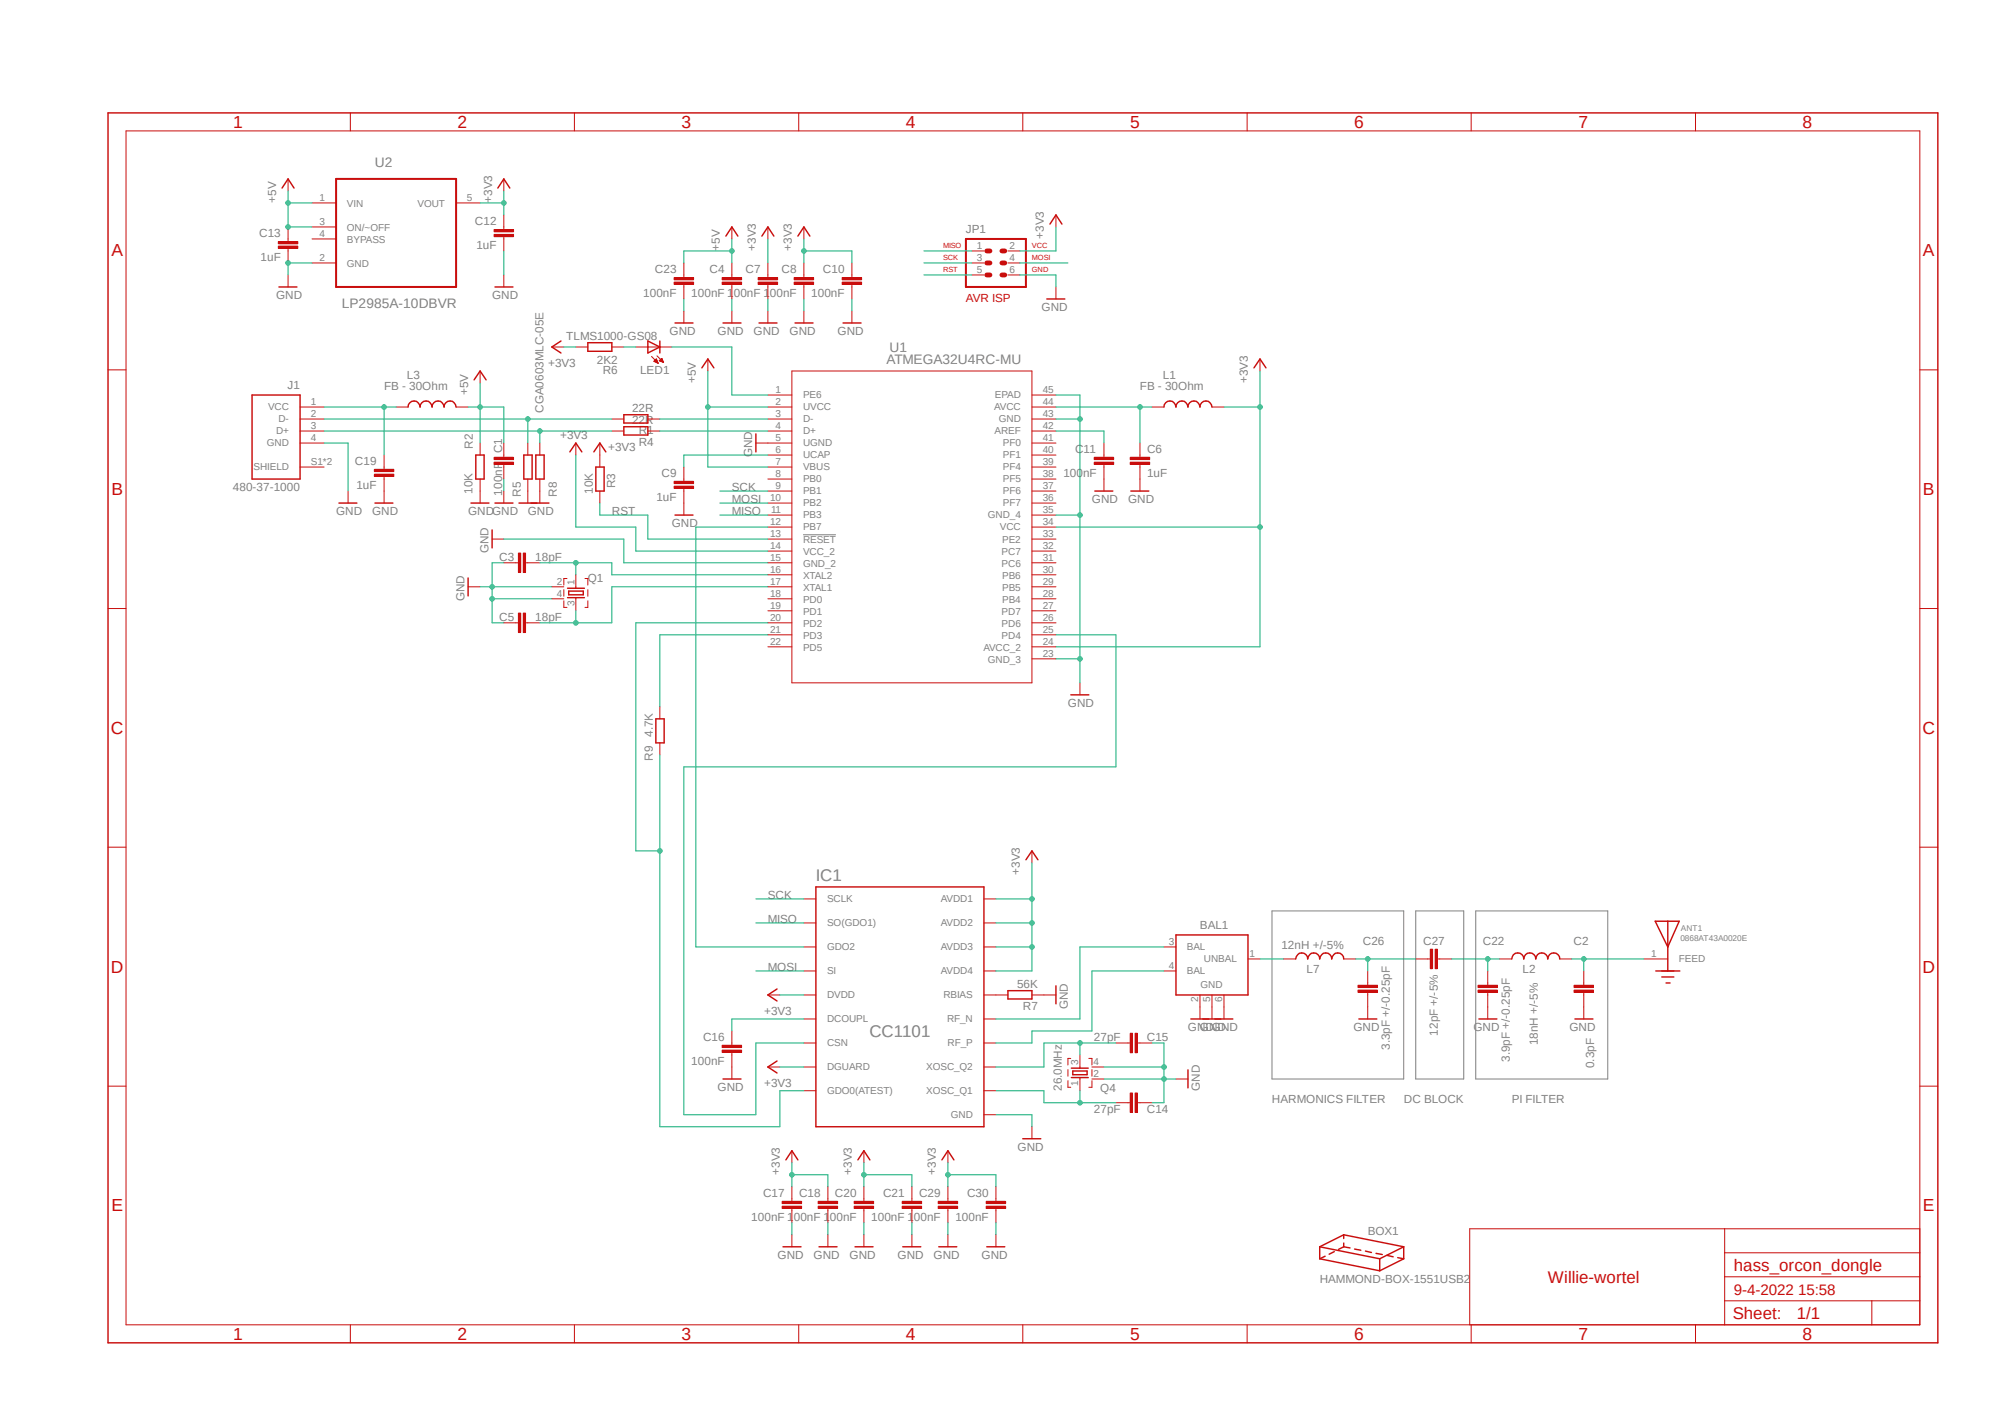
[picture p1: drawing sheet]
<svg xmlns="http://www.w3.org/2000/svg" width="297mm" height="210mm" viewBox="0 0 297 210" stroke-linecap="round" stroke-linejoin="round" font-family="sans-serif">
<path d="M15.6 16.5l271.7 182.8M287.3 16.5l-271.7 182.8" fill="none" stroke="#fff" stroke-width=".15"/>
<path d="M119 79.2h4.8M188.4 134.9h19.5v24.9h-19.5zM209.7 134.9h7.1v24.9h-7.1zM218.6 134.9h19.6v24.9h-19.6z" fill="none" stroke="#808080" stroke-width=".15"/>
<g fill="none" stroke="#c90d0c" stroke-width=".21">
<path d="M16 16.7h271.1v182.2h-271.1zM41.8 27.9l.9-1.4 .9 1.4M73.7 27.9l.9-1.4 .9 1.4M107.5 35l.9-1.4 .9 1.4M112.9 35l.8-1.4 .9 1.4M118.2 35l.9-1.4 .9 1.4M155.5 33.2l.9-1.4 .9 1.4M37.3 58.5h7.1v12.5h-7.1zM41.3 42.5h2.7M70.2 56.3l.9-1.4 .9 1.4M73.3 42.5h2.7M83.1 50.5l-1.4 .9 1.4 .9"/>
<path d="M87.1 50.8h3.5v1.2h-3.5zM96 50.5l1.7 .9-1.7 .9zM97.7 50.5v1.8M100 47.8h2.7M104 54.5l.9-1.3 .8 1.3M107.1 47.8h2.7M112.4 47.8h2.7M117.8 47.8h2.6M124.9 47.8h2.7M155.1 44.3h2.6M185.8 54.5l.8-1.3 .9 1.3M50.2 74.5h2.7"/>
<path d="M55.5 74.5h2.7M60.5 60.3a.89 .89 0 0 1 .8-.9 .89 .89 0 0 1 .9 .9 .89 .89 0 0 1 .9-.9 .89 .89 0 0 1 .9 .9 .89 .89 0 0 1 .9-.9 .89 .89 0 0 1 .9 .9 .89 .89 0 0 1 .9-.9 .89 .89 0 0 1 .9 .9M69.8 74.5h2.6M70.5 67.4h1.2v3.6h-1.2zM72.9 78.5v2.7M73.3 74.5h2.7M76.9 74.5h4.4M77.6 67.4h1.2v3.6h-1.2zM79.4 67.4h1.2v3.6h-1.2zM84.4 66.9l.9-1.3 .9 1.3M88 66.9l.9-1.3 .8 1.3M88.3 69.2h1.2v3.5h-1.2z"/>
<path d="M92.4 61.4h3.6v1.3h-3.6zM92.4 63.2h3.6v1.2h-3.6zM100 76.3h2.7M112 64.3v2.6M162.2 72.7h2.6M167.5 72.7h2.7M172.4 60.3a.89 .89 0 0 1 .9-.9 .89 .89 0 0 1 .9 .9 .89 .89 0 0 1 .9-.9 .89 .89 0 0 1 .9 .9 .89 .89 0 0 1 .9-.9 .89 .89 0 0 1 .9 .9 .89 .89 0 0 1 .8-.9 .89 .89 0 0 1 .9 .9M69.3 85.6v2.7M84.1 88.5h2.5M84.1 87.1h2.5M84.2 87.5h2.2v.6h-2.2zM97.2 106.5h1.2v3.5h-1.2z"/>
<path d="M158.6 102.9h2.7M120.9 131.4h24.9v35.5h-24.9zM152 127.3l.9-1.3 .9 1.3M174.2 138.5h10.7v8.9h-10.7zM245.2 136.4h3.6l-1.7 3.9zM247.1 136.4v7.4M107.1 159.8h2.7M115.1 157.1l-1.4 .9 1.4 .9M115.1 146.5l-1.4 .9 1.4 .9M149.3 146.7h3.6v1.3h-3.6zM156.4 146v2.7M158.7 158.2h2.5"/>
<path d="M158.7 159.6h2.5M158.9 158.6h2.1v.6h-2.1zM176 158.5v2.6M176.4 150.9h6.2M191.9 142a.89 .89 0 0 1 .9-.9 .89 .89 0 0 1 .9 .9 .89 .89 0 0 1 .9-.9 .89 .89 0 0 1 .9 .9 .89 .89 0 0 1 .9-.9 .89 .89 0 0 1 .9 .9 .89 .89 0 0 1 .9-.9 .89 .89 0 0 1 .9 .9M201.3 150.9h2.7M219.1 150.9h2.6M223.9 142a.89 .89 0 0 1 .9-.9 .89 .89 0 0 1 .9 .9 .89 .89 0 0 1 .9-.9 .89 .89 0 0 1 .9 .9 .89 .89 0 0 1 .9-.9 .89 .89 0 0 1 .9 .9 .89 .89 0 0 1 .9-.9 .89 .89 0 0 1 .9 .9M233.3 150.9h2.7M245.3 143.8h3.5M246.2 144.7h1.7M246.8 145.6h.6"/>
<path d="M116.4 171.8l.9-1.4 .9 1.4M127.1 171.8l.9-1.4 .9 1.4M139.5 171.8l.9-1.4 .9 1.4M151.5 168.7h2.7M116 184.7h2.7M121.3 184.7h2.7M126.7 184.7h2.6M133.7 184.7h2.7M139.1 184.7h2.6M146.2 184.7h2.6M195.5 186.4l8.9 1.8M195.5 184.7v1.7"/>
<path d="M195.5 184.7l8.9 1.7M196.3 186.1l-.8 .3M197.7 185.4l-.8 .4M199.1 182.9l-3.6 1.8M199.1 182.9l8.8 1.8M199.1 184.7l-.8 .3M199.1 182.9v.5M199.1 184.1v.6M199.1 184.7l.9 .1M200.7 185l.9 .2M202.3 185.3l.9 .2M203.8 185.6l1 .2"/>
<path d="M204.4 186.4v1.8M205.4 185.9l1 .2M207.1 186.3l.8 .1M207.9 186.4l-3.5 1.8M207.9 184.7v1.7M207.9 184.7l-3.5 1.7"/>
</g>
<g fill="none" stroke="#c90d0c" stroke-width=".15">
<path d="M18.7 19.4h265.7v176.8h-265.7zM51.9 16.7v2.7M85.1 16.7v2.7M118.3 16.7v2.7M151.5 16.7v2.7M184.7 16.7v2.7M217.9 16.7v2.7M251.2 16.7v2.7M41.2 36.4h2.9v.4h-2.9zM41.2 35.8h2.9v.3h-2.9zM42.7 26.5v1.8M42.7 33.6v2.2"/>
<path d="M42.7 36.8v2.1M46.2 38.9h3.6M46.2 30.1h3.6M46.2 33.6h3.6M46.2 35.4h3.6M67.6 30.1h3.5M73.2 34.7h2.9v.4h-2.9zM73.2 34h2.9v.3h-2.9zM74.6 26.5v1.8M74.6 31.8v2.2M74.6 35.1v2.1M101.3 38.9v2.2"/>
<path d="M108.4 33.6v1.8M108.4 38.9v2.2M113.7 33.6v1.8M113.7 38.9v2.2M119.1 33.6v1.8M119.1 38.9v2.2M126.2 38.9v2.2M144 38.9h1.8M144 37.2h1.8M149.3 38.9h1.8M149.3 37.2h1.8M156.4 31.8v1.8"/>
<path d="M16 54.8h2.7M42.7 40.7v1.8M71.1 54.9v1.8M74.6 40.7v1.8M81.7 51.4h1.8M85.3 51.4h1.8M90.6 51.4h1.8M94.2 51.4h5.3M96.5 52.8l1 1M96.9 53.5h.5M96.9 53.6h.5M97 53.4h.3"/>
<path d="M97 53.3h.3M97.1 53.6h.3M97.1 53.3h.2M97.2 53.3h.1M97.2 53.7h.3M97.2 53.2h.1M97.2 53.2l-.3 .3 .6 .3M97.2 53.2l.3 .6M97.3 52.7l1 1M97.3 53.7h.2M97.5 53.8h.1M97.7 53.4l.3-.3 .3 .6z"/>
<path d="M97.7 53.5h.5M97.7 53.4h.5M97.7 53.3h.4M97.8 53.5h.4M97.8 53.3h.3M97.9 53.3h.2M97.9 53.2h.2M98 53.6h.2M98 53.1h.1M98.1 53.6h.2M98.2 53.7h.1M99.9 41.8h2.8v.3h-2.8z"/>
<path d="M99.9 41.1h2.8v.3h-2.8zM101.3 42.2v2.1M101.3 46.1v1.7M104.9 53.2v1.7M107 41.8h2.9v.3h-2.9zM107 41.1h2.9v.3h-2.9zM108.4 42.2v2.1M108.4 46.1v1.7M112.3 41.8h2.9v.3h-2.9zM112.3 41.1h2.9v.3h-2.9zM113.7 58.5h3.6M113.7 42.2v2.1"/>
<path d="M113.7 46.1v1.7M117.3 54.9h35.6v46.2h-35.6zM117.6 41.8h2.9v.3h-2.9zM117.6 41.1h2.9v.3h-2.9zM119.1 42.2v2.1M119.1 46.1v1.7M124.8 41.8h2.8v.3h-2.8zM124.8 41.1h2.8v.3h-2.8zM126.2 42.2v2.1M126.2 46.1v1.7M144 40.7h1.8M149.3 40.7h1.8"/>
<path d="M152.9 58.5h3.5M156.4 42.5v1.8M186.6 53.2v1.7M284.4 54.8h2.7M44.4 60.3h3.6M44.4 62.1h3.6M44.4 63.8h3.6M44.4 65.6h3.6M44.4 69.2h3.6M51.6 72.7v1.8M55.5 70.2h2.8v.4h-2.8zM55.5 69.5h2.8v.3h-2.8z"/>
<path d="M56.9 67.4v2.1M56.9 70.6v3.9M58.7 60.3h1.8M67.6 60.3h1.7M71.1 65.6v1.8M71.1 71v3.5M72.9 79.8h1.7M73.2 68.5h2.9v.3h-2.9zM73.2 67.7h2.9v.4h-2.9zM74.6 65.6v2.1M74.6 68.8v2.2M74.6 72.7v1.8"/>
<path d="M78.2 65.6v1.8M78.2 71v3.5M80 65.6v1.8M80 71v3.5M85.3 65.6v1.8M88.9 65.6v3.6M88.9 72.7v1.8M90.6 62.1h1.8M90.6 63.8h1.8M96 62.1h1.7M96 63.8h1.7M99.9 72h2.8v.3h-2.8z"/>
<path d="M99.9 71.3h2.8v.3h-2.8zM101.3 69.2v2.1M101.3 72.3v4M112 65.6h5.3M113.7 60.3h3.6M113.7 62.1h3.6M113.7 63.8h3.6M113.7 67.4h3.6M113.7 69.2h3.6M113.7 71h3.6M113.7 72.7h3.6M113.7 74.5h3.6"/>
<path d="M113.7 76.3h3.6M113.7 78.1h3.6M113.7 79.8h3.6M152.9 60.3h3.5M152.9 62.1h3.5M152.9 63.8h3.5M152.9 65.6h3.5M152.9 67.4h3.5M152.9 69.2h3.5M152.9 71h3.5M152.9 72.7h3.5M152.9 74.5h3.5"/>
<path d="M152.9 76.3h3.5M152.9 78.1h3.5M152.9 79.8h3.5M162.1 68.5h2.9v.3h-2.9zM162.1 67.7h2.9v.4h-2.9zM163.5 65.6v2.1M163.5 68.8v3.9M167.4 68.5h2.9v.3h-2.9zM167.4 67.7h2.9v.4h-2.9zM168.9 65.6v2.1M168.9 68.8v3.9M170.6 60.3h1.8"/>
<path d="M179.5 60.3h1.8M16 90.1h2.7M69.3 86.9h1.8M74.6 83.4h2.2M74.6 92.2h2.2M76.8 81.9h.3v2.9h-.3zM76.8 90.8h.3v2.9h-.3zM77.5 81.9h.4v2.9h-.4zM77.5 90.8h.4v2.9h-.4zM77.9 83.4h2.1M77.9 92.2h2.1M81.7 86.9h1.8"/>
<path d="M81.7 88.7h1.8M83.5 89v1h.5M83.5 87.3v1M84 85.7h-.5v1M85.3 85.1v2M85.3 88.5v2M86.7 85.7h.4v1M87.1 87.3v1M87.1 89v1h-.4M113.7 86.9h3.6M113.7 81.6h3.6M113.7 83.4h3.6"/>
<path d="M113.7 85.1h3.6M113.7 88.7h3.6M113.7 90.5h3.6M113.7 92.2h3.6M113.7 94h3.6M113.7 95.8h3.6M152.9 86.9h3.5M152.9 81.6h3.5M152.9 83.4h3.5M152.9 85.1h3.5M152.9 88.7h3.5M152.9 90.5h3.5"/>
<path d="M152.9 92.2h3.5M152.9 94h3.5M152.9 95.8h3.5M152.9 97.6h3.5M284.4 90.1h2.7M97.7 104.7v1.8M97.7 110v1.8M160 101.1v1.8M16 125.5h2.7M119.1 133.1h1.8M119.1 136.7h1.8M145.8 133.1h1.7"/>
<path d="M145.8 136.7h1.7M152.9 126v1.8M284.4 125.5h2.7M107 155.5h2.9v.4h-2.9zM107 154.8h2.9v.4h-2.9zM108.4 152.7v2.1M108.4 155.9v3.9M113.7 158h1.8M113.7 147.4h1.8M119.1 140.3h1.8M119.1 143.8h1.8M119.1 154.5h1.8"/>
<path d="M119.1 150.9h1.8M119.1 158h1.8M119.1 147.4h1.8M145.8 140.3h1.7M145.8 143.8h1.7M145.8 154.5h1.7M145.8 150.9h1.7M145.8 158h1.7M145.8 147.4h3.5M152.9 147.4h3.5M158.2 158.4v1M158.6 156.8h-.4v.9"/>
<path d="M160 156.3v1.9M160 159.6v1.9M161.3 156.8h.5v.9M161.8 158h1.7M161.8 159.8h1.7M161.8 158.4v1M165.3 154.5h2.1M167.4 153h.4v2.9h-.4zM168.1 153h.4v2.9h-.4zM168.5 154.5h2.1M172.4 140.3h1.8M172.4 143.8h1.8"/>
<path d="M174.2 159.8h1.8M177.8 147.4v3.5M179.5 147.4v3.5M181.3 147.4v3.5M184.9 142h1.7M190.2 142h1.7M199.1 142h1.7M201.2 146.6h2.8v.4h-2.8zM201.2 145.9h2.8v.4h-2.8zM202.6 143.8v2.1M202.6 147v3.9M209.7 142h2.2"/>
<path d="M211.9 140.6h.3v2.9h-.3zM212.6 140.6h.3v2.9h-.3zM212.9 142h2.2M218.9 146.6h2.9v.4h-2.9zM218.9 145.9h2.9v.4h-2.9zM220.4 143.8v2.1M220.4 147v3.9M222.2 142h1.7M231.1 142h1.7M233.2 146.6h2.9v.4h-2.9zM233.2 145.9h2.9v.4h-2.9zM234.6 143.8v2.1"/>
<path d="M234.6 147v3.9M243.5 142h3.6M16 160.9h2.7M115.9 178.6h2.8v.4h-2.8zM115.9 177.9h2.8v.4h-2.8zM117.3 170.4v1.8M117.3 175.8v2.1M117.3 179v2.1M119.1 161.5h1.8M121.2 178.6h2.9v.4h-2.9zM121.2 177.9h2.9v.4h-2.9zM122.6 175.8v2.1"/>
<path d="M122.6 179v2.1M126.5 178.6h2.9v.4h-2.9zM126.5 177.9h2.9v.4h-2.9zM128 170.4v1.8M128 175.8v2.1M128 179v2.1M133.6 178.6h2.9v.4h-2.9zM133.6 177.9h2.9v.4h-2.9zM135.1 175.8v2.1M135.1 179v2.1M139 178.6h2.9v.4h-2.9zM139 177.9h2.9v.4h-2.9z"/>
<path d="M140.4 170.4v1.8M140.4 175.8v2.1M140.4 179v2.1M145.8 161.5h1.7M145.8 165.1h1.7M146.1 178.6h2.9v.4h-2.9zM146.1 177.9h2.9v.4h-2.9zM147.5 175.8v2.1M147.5 179v2.1M152.9 166.9v1.8M158.2 160.1v.9h.4M161.8 160.1v.9h-.5"/>
<path d="M165.3 163.3h2.1M167.4 161.9h.4v2.9h-.4zM168.1 161.9h.4v2.9h-.4zM168.5 163.3h2.1M284.4 160.9h2.7M51.9 196.2v2.7M85.1 196.2v2.7M117.3 182.9v1.8M118.3 196.2v2.7M122.6 182.9v1.8M128 182.9v1.8M135.1 182.9v1.8"/>
<path d="M140.4 182.9v1.8M147.5 182.9v1.8M151.5 196.2v2.7M184.7 196.2v2.7M217.9 196.2v2.7M251.2 196.2v2.7M255.5 192.7h28.9M255.5 182v14.2M255.5 189.1h28.9M255.5 185.5h28.9M277.3 192.7v3.5M284.4 182h-66.7v14.2"/>
</g>
<path d="M49.8 26.5h17.8v16h-17.8zM143.1 35.4h8.9v7.1h-8.9z" fill="none" stroke="#c90d0c" stroke-width=".3"/>
<path d="M146.2 37.2h.4M146.2 38.9h.4M148.4 37.2h.4M148.4 38.9h.4M146.2 40.7h.4M148.4 40.7h.4" fill="none" stroke="#c90d0c" stroke-width=".72"/>
<g fill="none" stroke="#c90d0c" stroke-width=".34">
<path d="M41.2 36.6h2.9M41.2 35.9h2.9M73.2 34.9h2.9M73.2 34.2h2.9M99.9 42h2.8M99.9 41.3h2.8M107 42h2.9M107 41.3h2.9M112.3 42h2.9M112.3 41.3h2.9M117.6 42h2.9M117.6 41.3h2.9"/>
<path d="M124.8 42h2.8M124.8 41.3h2.8M55.5 70.4h2.8M55.5 69.7h2.8M73.2 68.6h2.9M73.2 67.9h2.9M99.9 72.2h2.8M99.9 71.5h2.8M162.1 68.6h2.9M162.1 67.9h2.9M167.4 68.6h2.9M167.4 67.9h2.9"/>
<path d="M77 81.9v2.9M77 90.8v2.9M77.7 81.9v2.9M77.7 90.8v2.9M107 155.7h2.9M107 155h2.9M167.6 153v2.9M168.3 153v2.9M201.2 146.8h2.8M201.2 146.1h2.8M212 140.6v2.9M212.8 140.6v2.9"/>
<path d="M218.9 146.8h2.9M218.9 146.1h2.9M233.2 146.8h2.9M233.2 146.1h2.9M115.9 178.8h2.8M115.9 178.1h2.8M121.2 178.8h2.9M121.2 178.1h2.9M126.5 178.8h2.9M126.5 178.1h2.9M133.6 178.8h2.9M133.6 178.1h2.9"/>
<path d="M139 178.8h2.9M139 178.1h2.9M146.1 178.8h2.9M146.1 178.1h2.9M167.6 161.9v2.9M168.3 161.9v2.9"/>
</g>
<path d="M71.1 86.9h1.8" fill="none" stroke="#0dab76" stroke-width=".15"/>
<circle cx="72.9" cy="86.9" r=".33" fill="#0dab76"/>
<g fill="none" stroke="#0dab76" stroke-width=".15">
<path d="M72.9 88.7h8.8M74.6 83.4h-1.7v8.8h1.7"/>
<circle cx="72.9" cy="86.9" r=".33"/>
</g>
<circle cx="72.9" cy="88.7" r=".33" fill="#0dab76"/>
<g fill="none" stroke="#0dab76" stroke-width=".15">
<path d="M113.7 44.3v1.8M119.1 44.3v1.8M126.2 44.3v1.8M156.4 58.5h3.6v17.8h-3.6M74.6 79.8h17.8v3.6h21.3M156.4 62.1h3.6M72.9 86.9h8.8"/>
<circle cx="72.9" cy="88.7" r=".33"/>
</g>
<circle cx="160" cy="62.1" r=".33" fill="#0dab76"/>
<g fill="none" stroke="#0dab76" stroke-width=".15">
<path d="M160 76.3v24.8M156.4 97.6h3.6"/>
<circle cx="160" cy="62.1" r=".33"/>
</g>
<circle cx="160" cy="76.3" r=".33" fill="#0dab76"/>
<circle cx="160" cy="76.3" r=".33" fill="none" stroke="#0dab76" stroke-width=".15"/>
<circle cx="160" cy="97.6" r=".33" fill="#0dab76"/>
<g fill="none" stroke="#0dab76" stroke-width=".15">
<path d="M46.2 38.9h-3.5v1.8M74.6 37.2v3.5M151.1 40.7h5.3v1.8M48 65.6h3.6v7.1M74.6 71v1.7"/>
<circle cx="160" cy="97.6" r=".33"/>
</g>
<circle cx="42.7" cy="38.9" r=".33" fill="#0dab76"/>
<g fill="none" stroke="#0dab76" stroke-width=".15">
<path d="M172.4 159.8h1.8"/>
<circle cx="42.7" cy="38.9" r=".33"/>
</g>
<circle cx="172.4" cy="159.8" r=".33" fill="#0dab76"/>
<g fill="none" stroke="#0dab76" stroke-width=".15">
<path d="M163.5 158h8.9M170.6 154.5h1.8v8.8h-1.8"/>
<circle cx="172.4" cy="159.8" r=".33"/>
</g>
<circle cx="172.4" cy="158" r=".33" fill="#0dab76"/>
<g fill="none" stroke="#0dab76" stroke-width=".15">
<path d="M71.1 56.7v3.6h-1.8M101.3 44.3v1.8M108.4 44.3v1.8M163.5 159.8h8.9M147.5 165.1h5.4v1.8M117.3 181.1v1.8M122.6 181.1v1.8M128 181.1v1.8M135.1 181.1v1.8M140.4 181.1v1.8M147.5 181.1v1.8"/>
<circle cx="172.4" cy="158" r=".33"/>
</g>
<circle cx="71.1" cy="60.3" r=".33" fill="#0dab76"/>
<g fill="none" stroke="#0dab76" stroke-width=".15">
<path d="M104.9 54.9v14.3h8.8M71.1 65.6v-5.3h3.5v5.3M104.9 60.3h8.8"/>
<circle cx="71.1" cy="60.3" r=".33"/>
</g>
<circle cx="104.9" cy="60.3" r=".33" fill="#0dab76"/>
<g fill="none" stroke="#0dab76" stroke-width=".15">
<path d="M42.7 28.3v5.3h3.5M42.7 30.1h3.5"/>
<circle cx="104.9" cy="60.3" r=".33"/>
</g>
<circle cx="42.7" cy="30.1" r=".33" fill="#0dab76"/>
<circle cx="42.7" cy="30.1" r=".33" fill="none" stroke="#0dab76" stroke-width=".15"/>
<circle cx="42.7" cy="33.6" r=".33" fill="#0dab76"/>
<g fill="none" stroke="#0dab76" stroke-width=".15">
<path d="M108.4 35.4v3.5M108.4 37.2h-7.1v1.7"/>
<circle cx="42.7" cy="33.6" r=".33"/>
</g>
<circle cx="108.4" cy="37.2" r=".33" fill="#0dab76"/>
<g fill="none" stroke="#0dab76" stroke-width=".15">
<path d="M136.9 38.9h7.1M136.9 37.2h7.1M151.1 38.9h7.1M136.9 40.7h7.1M88.9 74.5v1.8h7.1v3.5h17.7M106.6 74.5h7.1M106.6 76.3h7.1M106.6 72.7h7.1M85.3 90.5v1.7M113.7 86.9h-23.1v5.3h-10.6M112 136.7h7.1M112 133.1h7.1"/>
<path d="M112 143.8h7.1"/>
<circle cx="108.4" cy="37.2" r=".33"/>
</g>
<circle cx="85.3" cy="92.2" r=".33" fill="#0dab76"/>
<g fill="none" stroke="#0dab76" stroke-width=".15">
<path d="M80 83.4h10.6v1.7h23.1M85.3 83.4v1.7"/>
<circle cx="85.3" cy="92.2" r=".33"/>
</g>
<circle cx="85.3" cy="83.4" r=".33" fill="#0dab76"/>
<g fill="none" stroke="#0dab76" stroke-width=".15">
<path d="M48 62.1h42.6M78.2 62.1v3.5"/>
<circle cx="85.3" cy="83.4" r=".33"/>
</g>
<circle cx="78.2" cy="62.1" r=".33" fill="#0dab76"/>
<g fill="none" stroke="#0dab76" stroke-width=".15">
<path d="M48 63.8h42.6M80 63.8v1.8"/>
<circle cx="78.2" cy="62.1" r=".33"/>
</g>
<circle cx="80" cy="63.8" r=".33" fill="#0dab76"/>
<g fill="none" stroke="#0dab76" stroke-width=".15">
<path d="M48 60.3h10.7M56.9 60.3v7.1M97.7 62.1h16M97.7 63.8h16M113.7 67.4h-12.4v1.8"/>
<circle cx="80" cy="63.8" r=".33"/>
</g>
<circle cx="56.9" cy="60.3" r=".33" fill="#0dab76"/>
<g fill="none" stroke="#0dab76" stroke-width=".15">
<path d="M156.4 63.8h7.1v1.8M156.4 60.3h14.2M168.9 60.3v5.3"/>
<circle cx="56.9" cy="60.3" r=".33"/>
</g>
<circle cx="168.9" cy="60.3" r=".33" fill="#0dab76"/>
<g fill="none" stroke="#0dab76" stroke-width=".15">
<path d="M71.1 30.1h3.5M74.6 28.3v3.5M92.4 51.4h1.8"/>
<circle cx="168.9" cy="60.3" r=".33"/>
</g>
<circle cx="74.6" cy="30.1" r=".33" fill="#0dab76"/>
<g fill="none" stroke="#0dab76" stroke-width=".15">
<path d="M186.6 54.9v23.2h-30.2M85.3 67.4v10.7h8.9v3.5h19.5M156.4 95.8h30.2"/>
<circle cx="74.6" cy="30.1" r=".33"/>
</g>
<circle cx="186.7" cy="78.1" r=".33" fill="#0dab76"/>
<g fill="none" stroke="#0dab76" stroke-width=".15">
<path d="M181.3 60.3h5.3M186.6 78.1v17.7"/>
<circle cx="186.7" cy="78.1" r=".33"/>
</g>
<circle cx="186.7" cy="60.3" r=".33" fill="#0dab76"/>
<g fill="none" stroke="#0dab76" stroke-width=".15">
<path d="M113.7 35.4v3.5M119.1 35.4v3.5M119.1 37.2h7.1v1.7"/>
<circle cx="186.7" cy="60.3" r=".33"/>
</g>
<circle cx="119.1" cy="37.2" r=".33" fill="#0dab76"/>
<g fill="none" stroke="#0dab76" stroke-width=".15">
<path d="M156.4 33.6v3.6h-5.3M147.5 133.1h5.4M152.9 127.8v8.9h-5.4"/>
<circle cx="119.1" cy="37.2" r=".33"/>
</g>
<circle cx="152.9" cy="133.1" r=".33" fill="#0dab76"/>
<g fill="none" stroke="#0dab76" stroke-width=".15">
<path d="M152.9 136.7v3.6h-5.4"/>
<circle cx="152.9" cy="133.1" r=".33"/>
</g>
<circle cx="152.9" cy="136.7" r=".33" fill="#0dab76"/>
<g fill="none" stroke="#0dab76" stroke-width=".15">
<path d="M152.9 140.3v3.5h-5.4"/>
<circle cx="152.9" cy="136.7" r=".33"/>
</g>
<circle cx="152.9" cy="140.3" r=".33" fill="#0dab76"/>
<g fill="none" stroke="#0dab76" stroke-width=".15">
<path d="M115.5 147.4h3.6M115.5 158h3.6M117.3 172.2v3.6M117.3 174h5.3"/>
<circle cx="152.9" cy="140.3" r=".33"/>
</g>
<circle cx="117.3" cy="174" r=".33" fill="#0dab76"/>
<g fill="none" stroke="#0dab76" stroke-width=".15">
<path d="M122.6 174v1.8M128 172.2v3.6M128 174h7.1v1.8"/>
<circle cx="117.3" cy="174" r=".33"/>
</g>
<circle cx="128" cy="174" r=".33" fill="#0dab76"/>
<g fill="none" stroke="#0dab76" stroke-width=".15">
<path d="M140.4 172.2v3.6M140.4 174h7.1v1.8"/>
<circle cx="128" cy="174" r=".33"/>
</g>
<circle cx="140.4" cy="174" r=".33" fill="#0dab76"/>
<g fill="none" stroke="#0dab76" stroke-width=".15">
<path d="M83.5 51.4h1.8M160 154.5v1.8M165.3 154.5h-10.7v3.5"/>
<circle cx="140.4" cy="174" r=".33"/>
</g>
<circle cx="160" cy="154.5" r=".33" fill="#0dab76"/>
<g fill="none" stroke="#0dab76" stroke-width=".15">
<path d="M147.5 158h7.1M154.6 161.5v1.8h10.7M160 161.5v1.8"/>
<circle cx="160" cy="154.5" r=".33"/>
</g>
<circle cx="160" cy="163.3" r=".33" fill="#0dab76"/>
<g fill="none" stroke="#0dab76" stroke-width=".15">
<path d="M119.1 150.9h-10.7v1.8M172.4 140.3h-12.4v10.6h-12.5M172.4 143.8h-10.6v8.9h-8.9v1.8h-5.4M200.8 142h1.8v1.8M147.5 161.5h7.1"/>
<circle cx="160" cy="163.3" r=".33"/>
</g>
<circle cx="202.6" cy="142" r=".33" fill="#0dab76"/>
<g fill="none" stroke="#0dab76" stroke-width=".15">
<path d="M113.7 92.2h-19.5v33.8h3.5M97.7 111.8v55.1h17.8v-5.4h3.6M202.6 142h7.1"/>
<circle cx="202.6" cy="142" r=".33"/>
</g>
<circle cx="97.8" cy="126" r=".33" fill="#0dab76"/>
<g fill="none" stroke="#0dab76" stroke-width=".15">
<path d="M186.6 142h3.6M232.8 142h10.7M234.6 142v1.8"/>
<circle cx="97.8" cy="126" r=".33"/>
</g>
<circle cx="234.6" cy="142" r=".33" fill="#0dab76"/>
<g fill="none" stroke="#0dab76" stroke-width=".15">
<path d="M215.1 142h7.1M220.4 142v1.8"/>
<circle cx="234.6" cy="142" r=".33"/>
</g>
<circle cx="220.4" cy="142" r=".33" fill="#0dab76"/>
<g fill="none" stroke="#0dab76" stroke-width=".15">
<path d="M99.5 51.4h8.9v7.1h5.3M113.7 78.1h-10.6v62.2h16M113.7 94h-16v10.7M156.4 94h8.9v19.6h-64v51.5h10.7v-10.6h7.1"/>
<circle cx="220.4" cy="142" r=".33"/>
</g>
<g font-size="2.6" fill="#c90d0c">
<text x="34.5" y="19">1</text>
<text x="67.8" y="19">2</text>
<text x="101" y="19">3</text>
<text x="134.2" y="19">4</text>
<text x="167.4" y="19">5</text>
<text x="200.6" y="19">6</text>
<text x="233.8" y="19">7</text>
<text x="267" y="19">8</text>
<text x="16.5" y="38">A</text>
<text x="284.9" y="38">A</text>
<text x="16.5" y="73.3">B</text>
<text x="284.9" y="73.3">B</text>
<text x="16.4" y="108.7">C</text>
<text x="284.8" y="108.7">C</text>
<text x="16.4" y="144.1">D</text>
<text x="284.8" y="144.1">D</text>
<text x="16.5" y="179.4">E</text>
<text x="284.9" y="179.4">E</text>
<text x="34.5" y="198.5">1</text>
<text x="67.8" y="198.5">2</text>
<text x="101" y="198.5">3</text>
<text x="134.2" y="198.5">4</text>
<text x="167.4" y="198.5">5</text>
<text x="200.6" y="198.5">6</text>
<text x="233.8" y="198.5">7</text>
<text x="267" y="198.5">8</text>
</g>
<g font-size="2.5" fill="#808080">
<text x="120.9" y="130.5">IC1</text>
<text x="128.8" y="153.6">CC1101</text>
</g>
<g font-size="2.5" fill="#c90d0c">
<text x="229.3" y="190">Willie-wortel</text>
<text x="256.8" y="188.2">hass_orcon_dongle</text>
<text x="256.7" y="195.4">Sheet:</text>
<text x="266.2" y="195.3">1/1</text>
</g>
<text font-size="2.2" fill="#c90d0c" x="256.8" y="191.8">9-4-2022 15:58</text>
<g font-size="2" fill="#808080">
<text x="55.5" y="24.7">U2</text>
<text x="50.6" y="45.6">LP2985A-10DBVR</text>
<text x="131.3" y="53.9">ATMEGA32U4RC-MU</text>
<text x="131.8" y="52.1">U1</text>
</g>
<g font-size="1.7" fill="#808080">
<text x="38.4" y="35.1">C13</text>
<text x="40.9" y="30.1" transform="rotate(-90 40.9 30.1)">+5V</text>
<text x="70.4" y="33.4">C12</text>
<text x="72.9" y="30.1" transform="rotate(-90 72.9 30.1)">+3V3</text>
<text x="143.1" y="34.5">JP1</text>
<text x="154.6" y="35.4" transform="rotate(-90 154.6 35.4)">+3V3</text>
<text x="38.6" y="38.7">1uF</text>
<text x="70.6" y="36.9">1uF</text>
<text x="97" y="40.5">C23</text>
<text x="105.1" y="40.5">C4</text>
<text x="106.6" y="37.2" transform="rotate(-90 106.6 37.2)">+5V</text>
<text x="110.4" y="40.5">C7</text>
<text x="112" y="37.2" transform="rotate(-90 112 37.2)">+3V3</text>
<text x="115.8" y="40.5">C8</text>
<text x="117.3" y="37.2" transform="rotate(-90 117.3 37.2)">+3V3</text>
<text x="121.9" y="40.5">C10</text>
<text x="40.9" y="44.3">GND</text>
<text x="72.9" y="44.3">GND</text>
<text x="95.3" y="44">100nF</text>
<text x="102.4" y="44">100nF 100nF 100nF</text>
<text x="120.2" y="44">100nF</text>
<text x="154.3" y="46.1">GND</text>
<text x="83.9" y="50.4">TLMS1000-GS08</text>
<text x="88.4" y="53.8">2K2</text>
<text x="99.2" y="49.6">GND</text>
<text x="106.3" y="49.6">GND</text>
<text x="111.6" y="49.6">GND</text>
<text x="117" y="49.6">GND</text>
<text x="124.1" y="49.6">GND</text>
<text x="42.6" y="57.6">J1</text>
<text x="56.9" y="57.8">FB - 30Ohm</text>
<text x="60.3" y="56.2">L3</text>
<text x="69.3" y="58.5" transform="rotate(-90 69.3 58.5)">+5V</text>
<text x="81.2" y="54.4">+3V3</text>
<text x="89.3" y="55.5">R6</text>
<text x="94.8" y="55.5">LED1</text>
<text x="103.1" y="56.7" transform="rotate(-90 103.1 56.7)">+5V</text>
<text x="168.9" y="57.8">FB - 30Ohm</text>
<text x="172.3" y="56.2">L1</text>
<text x="184.9" y="56.7" transform="rotate(-90 184.9 56.7)">+3V3</text>
<text x="80.5" y="61.2" transform="rotate(-90 80.5 61.2)">CGA0603MLC-05E</text>
<text x="83" y="65.1">+3V3</text>
<text x="93.6" y="61">22R</text>
<text x="93.6" y="62.7">22R</text>
<text x="94.6" y="64.3">R1</text>
<text x="52.6" y="68.9">C19</text>
<text x="70.1" y="66.5" transform="rotate(-90 70.1 66.5)">R2</text>
<text x="74.4" y="67.1" transform="rotate(-90 74.4 67.1)">C1</text>
<text x="90.1" y="66.8">+3V3</text>
<text x="94.6" y="66.1">R4</text>
<text x="98" y="70.7">C9</text>
<text x="111.4" y="67.7" transform="rotate(-90 111.4 67.7)">GND</text>
<text x="157.5" y="70.7">100nF</text>
<text x="159.3" y="67.1">C11</text>
<text x="169.9" y="70.7">1uF</text>
<text x="169.9" y="67.1">C6</text>
<text x="34.5" y="72.7">480-37-1000</text>
<text x="49.8" y="76.3">GND</text>
<text x="52.8" y="72.4">1uF</text>
<text x="55.1" y="76.3">GND</text>
<text x="69.3" y="76.3">GNDGND</text>
<text x="70" y="73.2" transform="rotate(-90 70 73.2)">10K</text>
<text x="74.4" y="73.4" transform="rotate(-90 74.4 73.4)">100nF</text>
<text x="77.2" y="73.6" transform="rotate(-90 77.2 73.6)">R5</text>
<text x="78.2" y="76.3">GND</text>
<text x="82.5" y="73.6" transform="rotate(-90 82.5 73.6)">R8</text>
<text x="87.8" y="73.2" transform="rotate(-90 87.8 73.2)">10K</text>
<text x="90.6" y="76.3">RST</text>
<text x="91.1" y="72.3" transform="rotate(-90 91.1 72.3)">R3</text>
<text x="97.2" y="74.2">1uF</text>
<text x="108.4" y="74.5">MOSI</text>
<text x="108.4" y="76.3">MISO</text>
<text x="108.4" y="72.7">SCK</text>
<text x="161.8" y="74.5">GND</text>
<text x="167.1" y="74.5">GND</text>
<text x="72.3" y="82" transform="rotate(-90 72.3 82)">GND</text>
<text x="74" y="83.1">C3</text>
<text x="79.3" y="83.1">18pF</text>
<text x="99.5" y="78.1">GND</text>
<text x="68.8" y="89.1" transform="rotate(-90 68.8 89.1)">GND</text>
<text x="87.1" y="86.2">Q1</text>
<text x="74" y="92">C5</text>
<text x="79.3" y="92">18pF</text>
<text x="158.2" y="104.7">GND</text>
<text x="96.7" y="109.1" transform="rotate(-90 96.7 109.1)">4.7K</text>
<text x="96.7" y="112.7" transform="rotate(-90 96.7 112.7)">R9</text>
<text x="151.1" y="129.6" transform="rotate(-90 151.1 129.6)">+3V3</text>
<text x="113.7" y="136.7">MISO</text>
<text x="113.7" y="133.1">SCK</text>
<text x="177.8" y="137.6">BAL1</text>
<text x="113.7" y="143.8">MOSI</text>
<text x="189.8" y="140.6">12nH +/-5%</text>
<text x="201.9" y="140">C26</text>
<text x="210.8" y="140">C27</text>
<text x="219.7" y="140">C22</text>
<text x="233.1" y="140">C2</text>
<text x="150.7" y="146.3">56K</text>
<text x="151.5" y="149.6">R7</text>
<text x="158.2" y="149.5" transform="rotate(-90 158.2 149.5)">GND</text>
<text x="193.5" y="144.1">L7</text>
<text x="225.6" y="144.1">L2</text>
<text x="104.1" y="154.2">C16</text>
<text x="113.2" y="150.4">+3V3</text>
<text x="162.1" y="154.2">27pF</text>
<text x="169.9" y="154.2">C15</text>
<text x="176" y="152.7">GNDGND</text>
<text x="177.8" y="152.7">GND</text>
<text x="200.5" y="152.7">GND</text>
<text x="205.9" y="155.5" transform="rotate(-90 205.9 155.5)">3.3pF +/-0.25pF</text>
<text x="213" y="153.4" transform="rotate(-90 213 153.4)">12pF +/-5%</text>
<text x="218.3" y="152.7">GND</text>
<text x="227.8" y="154.8" transform="rotate(-90 227.8 154.8)">18nH +/-5%</text>
<text x="232.5" y="152.7">GND</text>
<text x="102.4" y="157.7">100nF</text>
<text x="106.3" y="161.6">GND</text>
<text x="113.2" y="161">+3V3</text>
<text x="157.3" y="161.6" transform="rotate(-90 157.3 161.6)">26.0MHz</text>
<text x="163" y="161.7">Q4</text>
<text x="177.8" y="161.6" transform="rotate(-90 177.8 161.6)">GND</text>
<text x="223.7" y="157.3" transform="rotate(-90 223.7 157.3)">3.9pF +/-0.25pF</text>
<text x="236.1" y="158.2" transform="rotate(-90 236.1 158.2)">0.3pF</text>
<text x="162.1" y="164.8">27pF</text>
<text x="169.9" y="164.8">C14</text>
<text x="188.4" y="163.3">HARMONICS FILTER</text>
<text x="207.9" y="163.3">DC BLOCK</text>
<text x="223.9" y="163.3">PI FILTER</text>
<text x="115.5" y="174" transform="rotate(-90 115.5 174)">+3V3</text>
<text x="126.2" y="174" transform="rotate(-90 126.2 174)">+3V3</text>
<text x="138.6" y="174" transform="rotate(-90 138.6 174)">+3V3</text>
<text x="150.7" y="170.4">GND</text>
<text x="113" y="177.3">C17</text>
<text x="118.4" y="177.3">C18</text>
<text x="123.7" y="177.3">C20</text>
<text x="130.8" y="177.3">C21</text>
<text x="136.1" y="177.3">C29</text>
<text x="143.3" y="177.3">C30</text>
<text x="111.3" y="180.8">100nF 100nF 100nF</text>
<text x="129.1" y="180.8">100nF 100nF</text>
<text x="141.5" y="180.8">100nF</text>
<text x="202.6" y="182.9">BOX1</text>
<text x="115.2" y="186.4">GND</text>
<text x="120.5" y="186.4">GND</text>
<text x="125.9" y="186.4">GND</text>
<text x="133" y="186.4">GND</text>
<text x="138.3" y="186.4">GND</text>
<text x="145.4" y="186.4">GND</text>
<text x="195.5" y="190">HAMMOND-BOX-1551USB2</text>
</g>
<text font-size="1.7" fill="#c90d0c" x="143.1" y="44.7">AVR ISP</text>
<g font-size="1.5" fill="#808080">
<text x="47.3" y="29.8">1</text>
<text x="69.2" y="29.8">5</text>
<text x="47.3" y="33.4">3</text>
<text x="47.3" y="35.1">4</text>
<text x="51.4" y="30.6">VIN</text>
<text x="51.4" y="34.2">ON/~OFF</text>
<text x="51.4" y="35.9">BYPASS</text>
<text x="61.8" y="30.6">VOUT</text>
<text x="47.3" y="38.7">2</text>
<text x="51.4" y="39.5">GND</text>
<text x="144.7" y="38.7">3</text>
<text x="144.7" y="40.5">5</text>
<text x="144.7" y="36.9">1</text>
<text x="149.6" y="36.9">2</text>
<text x="149.6" y="40.5">6</text>
<text x="149.6" y="38.7">4</text>
<text x="114.9" y="58.3">1</text>
<text x="119" y="59">PE6</text>
<text x="147.4" y="59">EPAD</text>
<text x="154.5" y="58.3">45</text>
<text x="39.7" y="60.8">VCC</text>
<text x="40.9" y="64.3">D+</text>
<text x="41.2" y="62.6">D-</text>
<text x="46.1" y="60">1</text>
<text x="46.1" y="61.8">2</text>
<text x="46.1" y="63.6">3</text>
<text x="46.1" y="65.4">4</text>
<text x="114.9" y="60">2</text>
<text x="114.9" y="61.8">3</text>
<text x="114.9" y="63.6">4</text>
<text x="114.9" y="65.4">5</text>
<text x="119" y="60.8">UVCC</text>
<text x="119" y="62.6">D-</text>
<text x="119" y="64.3">D+</text>
<text x="147.3" y="60.8">AVCC</text>
<text x="147.3" y="64.3">AREF</text>
<text x="148" y="62.6">GND</text>
<text x="154.5" y="65.4">41</text>
<text x="154.5" y="63.6">42</text>
<text x="154.5" y="61.8">43</text>
<text x="154.5" y="60">44</text>
<text x="37.5" y="69.7">SHIELD</text>
<text x="39.5" y="66.1">GND</text>
<text x="46.1" y="68.9">S1*2</text>
<text x="114.9" y="67.1">6</text>
<text x="114.9" y="68.9">7</text>
<text x="114.9" y="70.7">8</text>
<text x="119" y="66.1">UGND</text>
<text x="119" y="67.9">UCAP</text>
<text x="119" y="69.7">VBUS</text>
<text x="119" y="71.5">PB0</text>
<text x="148.5" y="71.5">PF5</text>
<text x="148.5" y="69.7">PF4</text>
<text x="148.5" y="67.9">PF1</text>
<text x="148.5" y="66.1">PF0</text>
<text x="154.5" y="70.7">38</text>
<text x="154.5" y="68.9">39</text>
<text x="154.5" y="67.1">40</text>
<text x="114.1" y="74.3">10</text>
<text x="114.1" y="77.8">12</text>
<text x="114.2" y="76">11</text>
<text x="114.9" y="72.5">9</text>
<text x="119" y="73.2">PB1</text>
<text x="119" y="75">PB2</text>
<text x="119" y="76.8">PB3</text>
<text x="146.3" y="76.8">GND_4</text>
<text x="148.5" y="75">PF7</text>
<text x="148.5" y="73.2">PF6</text>
<text x="154.5" y="77.8">34</text>
<text x="154.5" y="76">35</text>
<text x="154.5" y="74.3">36</text>
<text x="154.5" y="72.5">37</text>
<text x="114.1" y="79.6">13</text>
<text x="114.1" y="81.4">14</text>
<text x="114.1" y="83.1">15</text>
<text x="119" y="78.6">PB7</text>
<text x="119" y="80.3">RESET</text>
<text x="119" y="82.1">VCC_2</text>
<text x="119" y="83.9">GND_2</text>
<text x="148.1" y="78.6">VCC</text>
<text x="148.4" y="83.9">PC6</text>
<text x="148.4" y="82.1">PC7</text>
<text x="148.5" y="80.3">PE2</text>
<text x="154.5" y="83.1">31</text>
<text x="154.5" y="81.4">32</text>
<text x="154.5" y="79.6">33</text>
<text x="82.5" y="88.5">4</text>
<text x="82.5" y="86.7">2</text>
<text x="85.1" y="89.7" transform="rotate(-90 85.1 89.7)">3</text>
<text x="85.1" y="86.7" transform="rotate(-90 85.1 86.7)">1</text>
<text x="114.1" y="84.9">16</text>
<text x="114.1" y="86.7">17</text>
<text x="114.1" y="88.5">18</text>
<text x="119" y="85.7">XTAL2</text>
<text x="119" y="87.5">XTAL1</text>
<text x="119" y="89.2">PD0</text>
<text x="148.5" y="89.2">PB4</text>
<text x="148.5" y="87.5">PB5</text>
<text x="148.5" y="85.7">PB6</text>
<text x="154.5" y="88.5">28</text>
<text x="154.5" y="86.7">29</text>
<text x="154.5" y="84.9">30</text>
<text x="114.1" y="90.3">19</text>
<text x="114.1" y="92">20</text>
<text x="114.1" y="93.8">21</text>
<text x="114.1" y="95.5">22</text>
<text x="119" y="91">PD1</text>
<text x="119" y="92.8">PD2</text>
<text x="119" y="94.6">PD3</text>
<text x="148.4" y="94.6">PD4</text>
<text x="148.4" y="92.8">PD6</text>
<text x="148.4" y="91">PD7</text>
<text x="154.5" y="95.5">24</text>
<text x="154.5" y="93.8">25</text>
<text x="154.5" y="92">26</text>
<text x="154.5" y="90.3">27</text>
<text x="119" y="96.4">PD5</text>
<text x="145.7" y="96.4">AVCC_2</text>
<text x="146.3" y="98.1">GND_3</text>
<text x="154.5" y="97.3">23</text>
<text x="122.5" y="133.6">SCLK</text>
<text x="122.5" y="137.2">SO(GDO1)</text>
<text x="139.4" y="133.6">AVDD1</text>
<text x="139.4" y="137.2">AVDD2</text>
<text x="122.5" y="140.8">GDO2</text>
<text x="139.4" y="140.8">AVDD3</text>
<text x="173.1" y="140">3</text>
<text x="173.1" y="143.6">4</text>
<text x="175.8" y="140.8">BAL</text>
<text x="178.4" y="142.5">UNBAL</text>
<text x="185.1" y="141.8">1</text>
<text x="244.6" y="141.8">1</text>
<text x="248.7" y="142.5">FEED</text>
<text x="122.5" y="147.9">DVDD</text>
<text x="122.5" y="144.3">SI</text>
<text x="139.4" y="144.3">AVDD4</text>
<text x="139.7" y="147.9">RBIAS</text>
<text x="175.8" y="144.3">BAL</text>
<text x="177.5" y="148.4" transform="rotate(-90 177.5 148.4)">2</text>
<text x="177.8" y="146.4">GND</text>
<text x="179.3" y="148.4" transform="rotate(-90 179.3 148.4)">5</text>
<text x="181.1" y="148.4" transform="rotate(-90 181.1 148.4)">6</text>
<text x="122.5" y="155">CSN</text>
<text x="122.5" y="151.4">DCOUPL</text>
<text x="140.3" y="151.4">RF_N</text>
<text x="140.4" y="155">RF_P</text>
<text x="122.5" y="158.5">DGUARD</text>
<text x="137.2" y="158.5">XOSC_Q2</text>
<text x="159.7" y="160.8" transform="rotate(-90 159.7 160.8)">1</text>
<text x="159.7" y="157.8" transform="rotate(-90 159.7 157.8)">3</text>
<text x="162" y="157.8">4</text>
<text x="162" y="159.6">2</text>
<text x="122.5" y="162.1">GDO0(ATEST)</text>
<text x="137.2" y="162.1">XOSC_Q1</text>
<text x="140.8" y="165.7">GND</text>
</g>
<g font-size="1.2" fill="#808080">
<text x="249" y="137.9">ANT1</text>
<text x="248.9" y="139.4">0868AT43A0020E</text>
</g>
<g font-size="1.1" fill="#c90d0c">
<text x="139.7" y="38.5">SCK</text>
<text x="139.7" y="36.7">MISO</text>
<text x="139.7" y="40.3">RST</text>
<text x="152.9" y="36.7">VCC</text>
<text x="152.9" y="40.3">GND</text>
<text x="152.9" y="38.5">MOSI</text>
</g>
</svg>
